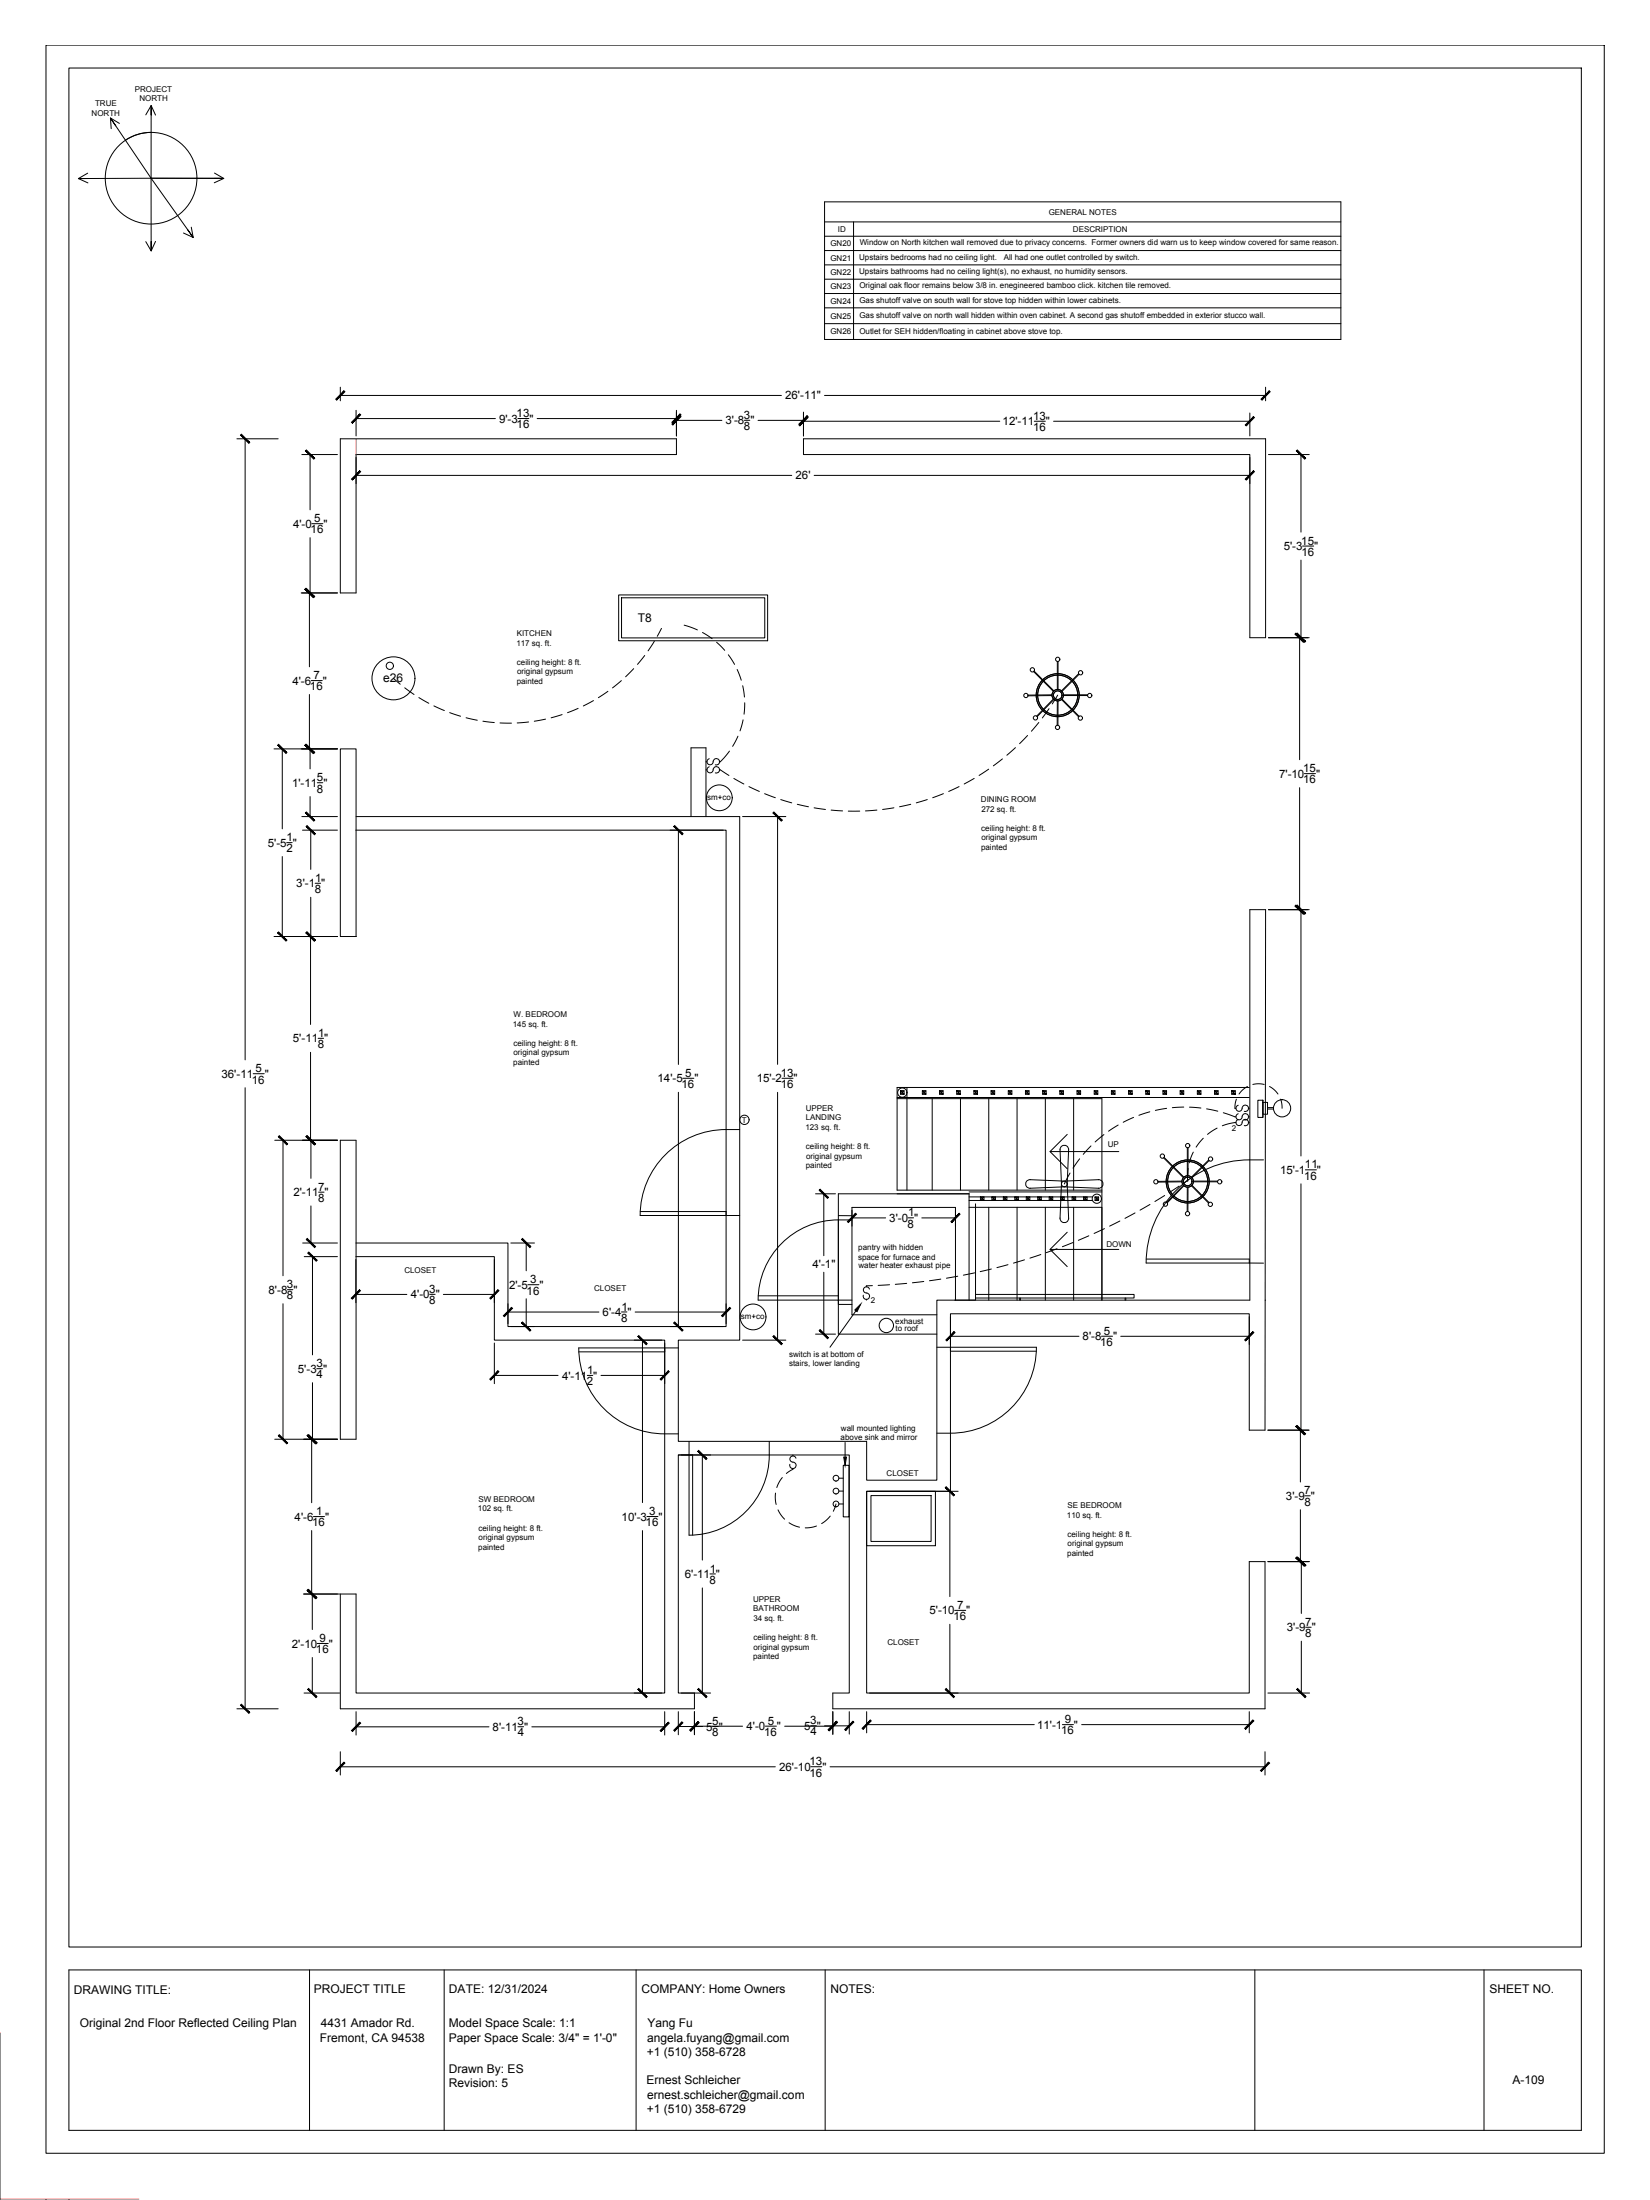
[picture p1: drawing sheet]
<svg xmlns="http://www.w3.org/2000/svg" width="914mm" height="1219mm" viewBox="0 0 914 1219" stroke-linecap="round" stroke-linejoin="round" font-family="sans-serif">
<!-- layer: A201-Floorplan-2nd-floor -->
<g fill="none" stroke="#000" stroke-width=".55">
<path d="M457 112h286v76h-286zM457 123h286M457 131h286M457 139h286M473 123v65M457 147h286M457 155h286M457 163h286M457 171h286M457 179h286M189 243h186v9h-178v77h-8zM445 243h256v110h-8v-101h-248z"/>
<path d="M343 330h82v25h-82zM344 331h80v23h-80zM363 355l-4 6M367 348l-3 5M379 346l7 3M389 351l6 3M397 356l5 4M218 376l4 3M344 377l-5 4M351 371l-4 4M357 363l-4 5M404 363l3 5"/>
<path d="M409 371l2 6M573 372l11 11M586 367v15M598 373l-10 10M598 374l-9 9M224 381l5 4M232 387l6 3M240 391l6 3M249 395l6 2M258 398l6 1M268 400h6M302 399l-6 1"/>
<path d="M312 396l-7 2M320 393l-5 2M329 388l-6 3M337 383l-5 4M412 380l1 6M412 399l-2 6M413 389l-1 7M581 393l-3 5M583 385h-13M583 385l-13 1M584 387l-9 10M584 388l-9 9"/>
<path d="M586 388v14M586 385l-3 5M588 388l10 9M589 387l9 10M589 385h14M189 415h8v104h-8zM277 401h6M293 400l-6 1M404 416l-5 6M409 408l-3 6M563 414l-5 5M569 408l-4 4"/>
<path d="M576 400l-4 5M391 427h1M391 422h1M393 425a1.7 1.7 0 0 0-1 2 1.7 1.7 0 0 0 2 1 1.7 1.7 0 0 0 1-2 1.8 1.8 0 0 1 2-1 1.8 1.8 0 0 1 2 2 1.8 1.8 0 0 1-3 1M393 420a1.7 1.7 0 0 0-1 3 1.7 1.7 0 0 0 2 1 1.7 1.7 0 0 0 1-2 1.8 1.8 0 0 1 2-2 1.8 1.8 0 0 1 2 3 1.8 1.8 0 0 1-3 1M399 427l5 3M407 431l5 3M415 436l6 3M424 440l6 2M523 440l-6 2M532 436l-6 3M540 431l-6 3"/>
<path d="M548 426l-5 4M556 421l-6 3M197 453h213v290h-34v56h104v21h39v-99h174v-217h8v289h-9v-65h-165v98h-47v112h212v-73h9v82h-239v-9h9v-132h-95v132h9v9h-196v-64h8v55h171v-195h-94v-47h-77M383 453v-39h8v39M433 443l6 2M442 446l6 1M451 448l6 1M461 449h6M470 450h6M486 449h-6M495 448l-6 1M505 446l-6 1"/>
<path d="M514 443l-6 2M197 460h205v275h-121v-46h-84M497 609h114v112v-52h-74M497 608h195M499 604h2v2l-2-2v2h2M500 604v2M501 604l-2 2M503 603v57M511 604h2v2l-2-2v2h2M512 604v2M513 604l-2 2M517 609v51"/>
<path d="M521 604h2v2l-2-2v2h2M522 604v2M523 604l-2 2M530 604h2v2l-2-2v2h2M531 604v2M532 604l-2 2M532 609v51M540 604h2v2l-2-2v2h2M541 604v2M542 604l-2 2M548 609v51M549 604h2v2l-2-2v2h2"/>
<path d="M550 604v2M551 604l-2 2M559 604h2v2l-2-2v2h2M560 604v2M561 604l-2 2M564 609v51M568 604h2v2l-2-2v2h2M569 604v2M570 604l-2 2M578 604h2v2l-2-2v2h2M579 604v2M579 609v51"/>
<path d="M580 604l-2 2M587 604h2v2l-2-2v2h2M588 604v2M589 604l-2 2M595 609v51M597 604h2v2l-2-2v2h2M598 604v2M599 604l-2 2M606 604h2v2l-2-2v2h2M607 604v2M608 604l-2 2M616 604h2v2l-2-2v2h2"/>
<path d="M617 604v2M618 604l-2 2M625 604h2v2l-2-2v2h2M626 604v2M627 604l-2 2M628 619l-6 3M635 604h2v2l-2-2v2h2M636 604v2M637 604l-2 2M637 616l-6 2M644 604h2v2l-2-2v2h2M645 604v2"/>
<path d="M646 604l-2 2M647 614l-7 1M654 604h2v2l-2-2v2h2M655 604v2M656 604l-2 2M656 614h-6M659 614h7M664 604h2v2l-2-2v2h2M665 604v2M666 604l-2 2M669 615l6 1M673 604h2v2l-2-2v2h2"/>
<path d="M674 604v2M675 604l-2 2M678 617l7 2M683 604h2v2l-2-2v2h2M684 604v2M685 604l-2 2M685 609l-1 4v1h1M686 613a1.7 1.7 0 0 0-1 2 1.7 1.7 0 0 0 2 1 1.7 1.7 0 0 0 1-2 1.8 1.8 0 0 1 3-2 1.8 1.8 0 0 1 1 3 1.8 1.8 0 0 1-2 1M686 617a1.7 1.7 0 0 0-1 2 1.7 1.7 0 0 0 2 2 1.7 1.7 0 0 0 1-3 1.8 1.8 0 0 1 3-1 1.8 1.8 0 0 1 1 2 1.8 1.8 0 0 1-2 2M691 602l-4 4M692 614h.1M692 619h.1"/>
<path d="M692 603h-195v57h114M694 601h7M700 610v9M704 602l4 4M710 609l1 5M197 632h-8v166h8M197 632v166M410 626a49 49 0 0 0-49 24 47 47 0 0 0-6 24h55M587 637l1 19-1 19M587 637a2.4 2.4 0 0 1 3-2 2.4 2.4 0 0 1 2 2M591 629l-9 9M592 637l-1 19"/>
<path d="M605 635l-5 5M612 629l-5 4M620 623l-6 4M620 638h-38l9 10M658 636v16M661 638l-2 6M667 631l-4 5M674 625l-5 4M685 622l-8 2M686 620a1.7 1.7 0 0 0-1 3 1.7 1.7 0 0 0 2 1 1.7 1.7 0 0 0 1-2 1.8 1.8 0 0 1 3-2 1.8 1.8 0 0 1 1 3 1.8 1.8 0 0 1-2 1M692 622h.1M571 654l19 1 19-1"/>
<path d="M571 659l19-1 19 1M571 654a2.4 2.4 0 0 0-3 2 2.4 2.4 0 0 0 3 3M591 656l1 19M593 650l-3 6M598 642l-3 5M609 654a2.4 2.4 0 0 1 2 2 2.4 2.4 0 0 1-2 3M645 642l11 11M645 641l11 11M653 657l-5 4M655 655h-13M656 657l-9 9M656 657l-9 10"/>
<path d="M658 658v13M658 648v7M659 654l-3 2M660 657l10 10M661 657l9 9M661 655h14M670 643l-10 9M670 643l-9 10M700 643a58 58 0 0 0-60 35l-4 10-1 12h57M355 671h47v3M465 674h7M472 676a46 46 0 0 0-46 22 44 44 0 0 0-6 22"/>
<path d="M537 661h74M537 665h68M537 663h68M541 667v54h-12M543 663h2v2l-2-2v2h2M544 663v2M545 663l-2 2M548 669v52M550 663h2v2l-2-2v2h2M551 663v2M552 663l-2 2M556 663h2v2l-2-2v2h2"/>
<path d="M557 663v2M558 663l-2 2M562 663h2v2l-2-2v2h2M563 663v2M564 669v52M564 663l-2 2M569 663h2v2l-2-2v2h2M570 663v2M571 663l-2 2M575 663h2v2l-2-2v2h2M576 663v2M577 663l-2 2"/>
<path d="M579 669v52M581 663h2v2l-2-2v2h2M582 663v2M583 663l-2 2M587 675a2.4 2.4 0 0 0 3 3 2.4 2.4 0 0 0 2-3M588 663h2v2l-2-2v2h2M589 663v2M590 663l-2 2M594 663h2v2l-2-2v2h2M595 669v52M595 663v2M596 663l-2 2"/>
<path d="M600 663h2v2l-2-2v2h2M601 663v2M602 663l-2 2M607 663h2v2l-2-2v2h2M608 663v2M609 663l-2 2M621 677l-6 3M629 672l-6 3M637 667l-5 4M645 663l-5 3M568 698l-6 2M577 695l-6 2"/>
<path d="M586 692l-6 2M591 683l-9 9M595 689l-6 2M603 685l-5 2M612 681l-6 3M620 692h-38l9 10M635 698h57v2M692 700h8M420 718h45M482 714a1.7 1.7 0 0 0-2-1 1.7 1.7 0 0 0-2 2 1.8 1.8 0 0 0 3 2 1.8 1.8 0 0 1 1 2 1.8 1.8 0 0 1-2 1 1.8 1.8 0 0 1-2-2M483 712l-3 1M493 712h-6"/>
<path d="M502 711l-6 1M512 710l-6 1M521 709l-6 1M531 707l-6 1M540 705l-6 2M541 717h87v2h-87M549 703l-6 2M559 701l-7 1M565 719v2M624 719v2M420 721h45v2h7M465 721h7"/>
<path d="M474 726l-14 21M480 720v1M530 721v-52h-58v60h47M537 721v-59h-72v77h54M701 721h.1M321 749h47v-2h-47a48 48 0 0 0 47 48h8M368 747h8M519 747h8M574 749h-47v-2h47a48 48 0 0 1-47 47h-8M382 799v7h-6M426 799a47 47 0 0 1-17 43 44 44 0 0 1-27 9v-45h2v45M468 799v9"/>
<path d="M434 819l-4 5M439 814l-3 3M439 806v1M441 808a1.7 1.7 0 0 0-2-1 1.7 1.7 0 0 0-1 2 1.7 1.7 0 0 0 2 1 1.8 1.8 0 0 1 1 3 1.8 1.8 0 0 1-2 1 1.8 1.8 0 0 1-1-3M465 819h2M467 812h3v29h-3zM430 827v7M431 837l4 5M463 833l-1 5M465 826h2M465 833h2M480 826h38v31h-38z"/>
<path d="M483 829h33v25h-33zM437 844l6 2M452 846l-6 1M460 840l-5 4"/>
<circle cx="216" cy="369" r="2"/>
<circle cx="218" cy="376" r="12"/>
<circle cx="572" cy="371" r="1.2"/>
<circle cx="586" cy="365" r="1.2"/>
<circle cx="599" cy="373" r="1.2"/>
<circle cx="569" cy="385" r="1.2"/>
<circle cx="574" cy="398" r="1.2"/>
<circle cx="586" cy="385" r="12"/>
<circle cx="586" cy="385" r="11"/>
<circle cx="586" cy="385" r="3"/>
<circle cx="586" cy="385" r="2.4"/>
<circle cx="599" cy="398" r="1.2"/>
<circle cx="604" cy="385" r="1.2"/>
<circle cx="586" cy="403" r="1.2"/>
<circle cx="399" cy="442" r="7"/>
<circle cx="500" cy="605" r="2.6"/>
<circle cx="413" cy="621" r="2.6"/>
<circle cx="658" cy="635" r="1.2"/>
<circle cx="590" cy="656" r="1.6"/>
<circle cx="641" cy="655" r="1.2"/>
<circle cx="644" cy="641" r="1.2"/>
<circle cx="658" cy="655" r="12"/>
<circle cx="658" cy="655" r="11"/>
<circle cx="658" cy="655" r="3"/>
<circle cx="658" cy="655" r="2.4"/>
<circle cx="671" cy="642" r="1.2"/>
<circle cx="676" cy="655" r="1.2"/>
<circle cx="608" cy="664" r="2.6"/>
<circle cx="646" cy="667" r="1.2"/>
<circle cx="658" cy="673" r="1.2"/>
<circle cx="671" cy="667" r="1.2"/>
<circle cx="417" cy="730" r="7"/>
<circle cx="491" cy="735" r="4"/>
<circle cx="463" cy="819" r="1.6"/>
<circle cx="463" cy="833" r="1.6"/>
<circle cx="463" cy="826" r="1.6"/>
</g>
<!-- layer: A201-Dimensions -->
<g fill="none" stroke="#000" stroke-width=".55">
<path d="M189 215v7M189 219h244M457 219h244M701 215v7M197 227v15M197 232h78M287 232h6M298 232h77M375 227v15M375 233h25M413 233h3M420 233h25"/>
<path d="M445 228v14M445 233h109M573 233h6M584 233h109M693 229v13M131 243h23M136 243v344M167 252h20M172 252v31M197 253v15M693 253v15M703 252h23"/>
<path d="M721 252v43M197 263h242M451 263h242M172 298v31M173 290h6M721 310v43M722 303h6M167 329h20M171 329v41M703 353h23M720 353v68M172 377h7"/>
<path d="M171 385v30M152 415h35M156 415v44M172 415v11M176 434h3M720 437v67M723 429h6M167 453h20M172 441v12M412 453h23M431 453v137M156 475v44"/>
<path d="M159 467h3M168 460h19M172 460v22M371 460h30M376 460v130M172 497v22M175 489h3M152 519h35M172 519v49M703 504h23M721 504v137M176 575h3"/>
<path d="M140 595h6M172 583v49M378 598h7M433 598h6M136 603v344M376 605v130M431 605v138M152 632h35M157 632v75M172 632v21M721 656v137M723 648h7"/>
<path d="M172 668v21M177 661h3M452 662h11M457 662v34M472 671v9M472 675h19M503 675h3M511 675h19M530 671v9M168 689h19M169 696h18M173 696v55"/>
<path d="M197 698v24M274 698v24M283 689h13M292 689v15M159 715h3M197 717h28M238 717h3M246 717h28M292 720v15M293 712h6M457 705v34M157 723v75"/>
<path d="M281 723v11M281 727h51M283 735h13M344 727h3M352 727h50M371 735h30M402 723v11M452 739h11M527 730v15M692 730v15M176 759h3M274 744v23"/>
<path d="M351 743h16M356 743v90M368 744v23M412 743h23M527 741h71M610 741h7M621 741h71M173 766v32M274 762h35M325 762h3M333 762h35M152 798h35"/>
<path d="M173 798v35M703 793h23M721 793v28M377 806h17M389 806v59M482 826h49M526 826v59M721 837v28M723 829h3M173 848v35M174 840h6M356 848v90"/>
<path d="M359 840h6M393 872h3M703 865h23M721 865v29M168 883h20M173 883v20M389 880v58M529 892h6M173 919v19M176 911h6M526 900v38M721 910v28"/>
<path d="M724 902h3M168 938h20M351 938h16M377 938h17M482 938h49M703 938h23M131 947h23M197 949v13M197 957h74M287 957h3M295 957h73M368 949v13"/>
<path d="M376 957h13M376 949v12M385 949v12M385 957h27M395 957h3M424 957h6M435 957h27M449 956h3M457 956h14M462 949v12M471 949v12M480 949v11"/>
<path d="M480 956h93M589 956h6M599 956h93M692 949v11M189 971v13M189 979h241M449 979h6M460 979h241M701 971v13"/>
</g>
<g fill="#000" stroke="#000" stroke-width=".55">
<path d="M191 217l-4 5 4-5zM186 221l5-4-4 5z"/>
<path d="M199 229l-4 5 5-4zM199 229l-4 5z"/>
<path d="M377 229l-5 5h1zM377 229v1l-4 4z"/>
<path d="M377 230l-4 5 4-4zM377 230l-4 5h-1z"/>
<path d="M443 235l4-5zM447 230l1 1-5 4z"/>
<path d="M447 231l-4 5 5-5zM447 231l-4 5v-1z"/>
<path d="M690 235l1 1 4-5zM695 231l-4 5z"/>
<path d="M699 221v1l4-5zM703 217h1l-5 5z"/>
<path d="M133 241l5 5v-1zM134 241l4 4-5-4z"/>
<path d="M169 250l5 4zM169 250l1-1 4 5z"/>
<path d="M718 250l5 4h1zM718 250l1-1 5 5z"/>
<path d="M199 261l-4 5 5-5zM195 265l4-4-4 5z"/>
<path d="M690 265l1 1 4-5zM695 261l-4 5z"/>
<path d="M170 326l-1 1 5 4zM169 327l5 4z"/>
<path d="M169 327l5 4zM169 326l5 5-5-4z"/>
<path d="M719 351h-1l6 4zM718 351l6 4-1 1z"/>
<path d="M718 351l4 5 1-1zM718 351l5 4z"/>
<path d="M154 413l4 5 1-1zM154 413v-1l5 5z"/>
<path d="M169 412v1l5 4zM169 413l5 4v1z"/>
<path d="M169 413l5 5v-1zM169 413l1-1 4 5z"/>
<path d="M169 450l5 5-4-5zM169 450l5 5z"/>
<path d="M428 450l5 5zM428 450h1l4 5z"/>
<path d="M170 458l4 5 1-1zM170 458l5 4z"/>
<path d="M373 458l5 5v-1zM373 458h1l4 4z"/>
<path d="M154 516v1l5 4zM154 517l5 4-1 1z"/>
<path d="M170 516v1l5 4zM170 517l5 4-1 1z"/>
<path d="M718 502l5 4-5-4zM718 502l5 4-1 1z"/>
<path d="M718 502l5 5v-1zM718 502h1l4 4z"/>
<path d="M170 517l4 5 1-1zM170 517v-1l5 5z"/>
<path d="M154 630l5 4zM154 630l1-1 4 5z"/>
<path d="M170 629v1l5 4zM170 630l5 4h-1z"/>
<path d="M170 630l4 4h1zM170 630v-1l5 5z"/>
<path d="M454 660l5 4zM454 660v-1l5 5z"/>
<path d="M474 672l-4 5 5-4zM470 677l4-5-4 5z"/>
<path d="M527 677l5-5zM532 672v1l-5 4z"/>
<path d="M170 686v1l5 4zM170 687l5 4h-1z"/>
<path d="M171 694l4 5 1-1zM171 694l5 4z"/>
<path d="M289 687l5 4zM289 687l1-1 4 5z"/>
<path d="M199 715l-4 5 5-5zM195 719l4-4-4 5z"/>
<path d="M271 719l1 1 4-5zM276 715l-4 5z"/>
<path d="M284 725l-5 5 5-5zM279 729l5-4-5 5z"/>
<path d="M290 733h-1l5 4zM289 733l5 4v1z"/>
<path d="M374 733h-1l5 4zM373 733l5 4v1z"/>
<path d="M400 729v1l4-5zM404 725h1l-5 5z"/>
<path d="M454 737l5 4zM454 737l5 4v1z"/>
<path d="M529 738l-4 5 4-4zM529 738l-4 5h-1z"/>
<path d="M354 741l4 4h1zM354 741v-1l5 5z"/>
<path d="M429 740l-1 1 5 4zM428 741l5 4z"/>
<path d="M690 743l4-5zM694 738l1 1-5 4z"/>
<path d="M276 760l-4 5 4-5zM276 760l-4 5-1-1z"/>
<path d="M366 764v1l4-5zM370 760h1l-5 5z"/>
<path d="M154 796l5 4-4-5zM154 796l5 4z"/>
<path d="M171 796l5 4-5-5zM171 796l5 4h-1z"/>
<path d="M718 791l5 4-4-5zM718 791l5 4z"/>
<path d="M718 791l5 4zM718 791l1-1 4 5z"/>
<path d="M170 796l5 4zM170 796l1-1 4 5z"/>
<path d="M387 804l4 5 1-1zM387 804l5 4-5-4z"/>
<path d="M524 824l4 5 1-1zM524 824l5 4-5-4z"/>
<path d="M719 863h-1l5 4zM718 863l5 4v1z"/>
<path d="M719 863l4 5 1-1zM719 863l5 4z"/>
<path d="M171 881h-1l5 4zM170 881l5 4v1z"/>
<path d="M171 881l4 5 1-1zM171 881l5 4z"/>
<path d="M171 936l5 4zM171 936l5 4-1 1z"/>
<path d="M354 936l5 4zM354 936l5 4-1 1z"/>
<path d="M387 936l5 4zM387 936l5 4-1 1z"/>
<path d="M524 936l5 4zM524 936l5 4-1 1z"/>
<path d="M719 936l5 4zM719 936l5 4-1 1z"/>
<path d="M134 944l-1 1 5 4zM133 945l5 4v1z"/>
<path d="M199 954l-4 6 5-5zM199 954l-4 6v-1z"/>
<path d="M366 959v1l4-6zM370 954l1 1-5 5z"/>
<path d="M378 954l-4 5 4-4zM378 954l-4 5h-1z"/>
<path d="M382 959h1l4-5zM387 954v1l-4 4z"/>
<path d="M387 954l-4 5 4-4zM387 954l-4 5h-1z"/>
<path d="M459 959l5-5zM464 954v1l-5 4z"/>
<path d="M464 954l-5 5 5-5zM464 954l-5 5v-1z"/>
<path d="M468 958l1 1 4-5zM473 954l-4 5z"/>
<path d="M482 953l-4 5 5-4zM482 953l-4 5z"/>
<path d="M694 953l-4 5zM694 953l1 1-5 4z"/>
<path d="M191 977l-4 5 4-5zM191 977l-4 5-1-1z"/>
<path d="M699 981v1l4-5zM703 977h1l-5 5z"/>
</g>
<!-- layer: 00-page-edge -->
<g fill="none" stroke="#000" stroke-width=".55">
<path d="M25 25h864v1168h-864zM38 38h838v1041h-838zM64 70l-3-5 23 34h39M66 68l-5-3 1 6M81 64l3-5 2 5M84 73l-8 1-6 4M84 64v-5v40M49 96l-6 3 6 2M84 99l23 33-3-5M84 99h-41h6M84 99v40v-5M84 99h40h-5"/>
<path d="M119 96l5 3-5 2M86 134l-2 5-3-5M106 126l1 6-5-3M399 442h.1M417 730h.1"/>
<circle cx="84" cy="99" r="25"/>
</g>
<!-- layer: A201-Floorplan-2nd-floor -->
<path d="M474 726l3-3-2 4zM468 808h1l-1 4z" fill="#000" stroke="#000" stroke-width=".55"/>
<!-- layer: A-101-Floorplan-1st-floor -->
<g fill="none" stroke="#000" stroke-width=".55">
<path d="M697 610h3v9h-3zM700 611h2v6h-2zM702 614h4M702 615h4"/>
<circle cx="711" cy="614" r="5"/>
</g>
<!-- layer: 0 -->
<path d="M197 243v9M0 1127v92M0 1219h77M25 1219h.1M38 1219h.1" fill="none" stroke="#f00" stroke-width=".55"/>
<!-- layer: Title Block -->
<path d="M38 1092h838v89h-838zM172 1092v89M246 1092v89M353 1092v89M457 1092v89M695 1092v89M822 1092v89" fill="none" stroke="#000" stroke-width=".55"/>
<g font-size="6.7">
<text x="353" y="345">T8</text>
<text x="212" y="378">e26</text>
<text x="41" y="1105">DRAWING TITLE:</text>
<text x="174" y="1105">PROJECT TITLE</text>
<text x="249" y="1104">DATE: 12/31/2024</text>
<text x="355" y="1105">COMPANY: Home Owners</text>
<text x="460" y="1104">NOTES:</text>
<text x="825" y="1104">SHEET NO.</text>
<text x="44" y="1124">Original 2nd Floor Reflected Ceiling Plan</text>
<text x="178" y="1124">4431 Amador Rd.</text>
<text x="249" y="1123">Model Space Scale: 1:1</text>
<text x="359" y="1124">Yang Fu</text>
<text x="177" y="1132">Fremont, CA 94538</text>
<text x="249" y="1131">Paper Space Scale: 3/4&quot; = 1'-0&quot;</text>
<text x="359" y="1132">angela.fuyang@gmail.com</text>
<text x="358" y="1140">+1 (510) 358-6728</text>
<text x="249" y="1149">Drawn By: ES</text>
<text x="249" y="1157">Revision: 5</text>
<text x="358" y="1155">Ernest Schleicher</text>
<text x="838" y="1155">A-109</text>
<text x="359" y="1163">ernest.schleicher@gmail.com</text>
<text x="358" y="1171">+1 (510) 358-6729</text>
</g>
<g font-size="6.4">
<text x="435" y="221">26'-11&quot;</text>
<text x="286" y="231">13</text>
<text x="412" y="232">3</text>
<text x="572" y="233">13</text>
<text x="277" y="234">9'-3</text>
<text x="286" y="237">16</text>
<text x="293" y="234">&quot;</text>
<text x="402" y="235">3'-8 &quot;</text>
<text x="412" y="238">8</text>
<text x="556" y="236">12'-11</text>
<text x="572" y="239">16</text>
<text x="580" y="236">&quot;</text>
<text x="441" y="266">26'</text>
<text x="162" y="293">4'-0</text>
<text x="174" y="289">5</text>
<text x="179" y="293">&quot;</text>
<text x="172" y="296">16</text>
<text x="711" y="305">5'-3</text>
<text x="721" y="302">15</text>
<text x="728" y="305">&quot;</text>
<text x="721" y="308">16</text>
<text x="174" y="376">7</text>
<text x="162" y="379">4'-6</text>
<text x="172" y="383">16</text>
<text x="179" y="379">&quot;</text>
<text x="709" y="431">7'-10</text>
<text x="722" y="428">15</text>
<text x="729" y="431">&quot;</text>
<text x="162" y="436">1'-11 &quot;</text>
<text x="176" y="433">5</text>
<text x="722" y="434">16</text>
<text x="176" y="439">8</text>
<text x="159" y="466">1</text>
<text x="148" y="469">5'-5 &quot;</text>
<text x="159" y="472">2</text>
<text x="164" y="492">3'-1 &quot;</text>
<text x="175" y="489">1</text>
<text x="174" y="495">8</text>
<text x="176" y="575">1</text>
<text x="162" y="578">5'-11 &quot;</text>
<text x="176" y="581">8</text>
<text x="123" y="597">36'-11</text>
<text x="142" y="594">5</text>
<text x="147" y="597">&quot;</text>
<text x="364" y="600">14'-5</text>
<text x="380" y="597">5</text>
<text x="385" y="600">&quot;</text>
<text x="419" y="600">15'-2</text>
<text x="433" y="597">13</text>
<text x="440" y="600">&quot;</text>
<text x="140" y="600">16</text>
<text x="378" y="603">16</text>
<text x="433" y="603">16</text>
<text x="723" y="648">11</text>
<text x="709" y="651">15'-1</text>
<text x="723" y="654">16</text>
<text x="730" y="651">&quot;</text>
<text x="176" y="660">7</text>
<text x="163" y="663">2'-11 &quot;</text>
<text x="176" y="666">8</text>
<text x="493" y="677">3'-0 &quot;</text>
<text x="503" y="674">1</text>
<text x="503" y="680">8</text>
<text x="450" y="703">4'-1&quot;</text>
<text x="159" y="714">3</text>
<text x="294" y="711">3</text>
<text x="149" y="717">8'-8 &quot;</text>
<text x="228" y="720">4'-0 &quot;</text>
<text x="238" y="717">3</text>
<text x="282" y="714">2'-5</text>
<text x="292" y="717">16</text>
<text x="299" y="714">&quot;</text>
<text x="159" y="720">8</text>
<text x="238" y="723">8</text>
<text x="334" y="729">6'-4 &quot;</text>
<text x="344" y="726">1</text>
<text x="344" y="732">8</text>
<text x="600" y="743">8'-8</text>
<text x="612" y="740">5</text>
<text x="617" y="743">&quot;</text>
<text x="610" y="746">16</text>
<text x="165" y="761">5'-3 &quot;</text>
<text x="175" y="758">3</text>
<text x="325" y="761">1</text>
<text x="175" y="764">4</text>
<text x="311" y="765">4'-11 &quot;</text>
<text x="325" y="768">2</text>
<text x="713" y="831">3'-9 &quot;</text>
<text x="723" y="828">7</text>
<text x="175" y="840">1</text>
<text x="360" y="840">3</text>
<text x="723" y="834">8</text>
<text x="163" y="843">4'-6</text>
<text x="173" y="846">16</text>
<text x="180" y="843">&quot;</text>
<text x="345" y="843">10'-3</text>
<text x="358" y="846">16</text>
<text x="365" y="843">&quot;</text>
<text x="379" y="875">6'-11 &quot;</text>
<text x="393" y="871">1</text>
<text x="393" y="878">8</text>
<text x="530" y="892">7</text>
<text x="515" y="895">5'-10</text>
<text x="528" y="898">16</text>
<text x="535" y="895">&quot;</text>
<text x="713" y="904">3'-9 &quot;</text>
<text x="723" y="901">7</text>
<text x="177" y="910">9</text>
<text x="723" y="907">8</text>
<text x="162" y="913">2'-10</text>
<text x="175" y="916">16</text>
<text x="182" y="913">&quot;</text>
<text x="273" y="959">8'-11 &quot;</text>
<text x="287" y="956">3</text>
<text x="391" y="959">5 &quot;</text>
<text x="395" y="956">5</text>
<text x="414" y="959">4'-0</text>
<text x="425" y="956">5</text>
<text x="431" y="959">&quot;</text>
<text x="446" y="959">5 &quot;</text>
<text x="449" y="956">3</text>
<text x="575" y="958">11'-1</text>
<text x="590" y="955">9</text>
<text x="595" y="958">&quot;</text>
<text x="287" y="962">4</text>
<text x="395" y="962">8</text>
<text x="423" y="962">16</text>
<text x="449" y="962">4</text>
<text x="588" y="961">16</text>
<text x="432" y="981">26'-10</text>
<text x="449" y="978">13</text>
<text x="456" y="981">&quot;</text>
<text x="449" y="985">16</text>
</g>
<g font-size="4.4">
<text x="75" y="51">PROJECT</text>
<text x="53" y="59">TRUE</text>
<text x="77" y="56">NORTH</text>
<text x="51" y="64">NORTH</text>
<text x="581" y="119">GENERAL NOTES</text>
<text x="464" y="129">ID</text>
<text x="595" y="129">DESCRIPTION</text>
<text x="460" y="136">GN20</text>
<text x="476" y="136">Window on North kitchen wall removed due to privacy concerns. Former owners did warn us to keep window covered for same reason.</text>
<text x="476" y="144">Upstairs bedrooms had no ceiling light.</text>
<text x="556" y="144">All had one outlet controlled by switch.</text>
<text x="460" y="144">GN21</text>
<text x="460" y="152">GN22</text>
<text x="476" y="152">Upstairs bathrooms had no ceiling light(s), no exhaust, no humidity sensors.</text>
<text x="460" y="160">GN23</text>
<text x="476" y="160">Original oak floor remains below 3/8 in. enegineered bamboo click. kitchen tile removed.</text>
<text x="476" y="168">Gas shutoff valve on south wall for stove top hidden within lower cabinets.</text>
<text x="460" y="168">GN24</text>
<text x="460" y="177">GN25</text>
<text x="476" y="176">Gas shutoff valve on north wall hidden within oven cabinet. A second gas shutoff embedded in exterior stucco wall.</text>
<text x="460" y="185">GN26</text>
<text x="476" y="185">Outlet for SEH hidden/floating in cabinet above stove top.</text>
<text x="286" y="352">KITCHEN</text>
<text x="286" y="358">117 sq. ft.</text>
<text x="286" y="368">ceiling height: 8 ft.</text>
<text x="287" y="374">original gypsum</text>
<text x="286" y="379">painted</text>
<text x="392" y="443">sm+co</text>
<text x="544" y="444">DINING ROOM</text>
<text x="544" y="450">272 sq. ft.</text>
<text x="544" y="460">ceiling height: 8 ft.</text>
<text x="544" y="466">original gypsum</text>
<text x="544" y="471">painted</text>
<text x="285" y="564">W. BEDROOM</text>
<text x="284" y="569">145 sq. ft.</text>
<text x="285" y="580">ceiling height: 8 ft.</text>
<text x="285" y="585">original gypsum</text>
<text x="284" y="590">painted</text>
<text x="446" y="616">UPPER</text>
<text x="411" y="622">T</text>
<text x="447" y="621">LANDING</text>
<text x="446" y="626">123 sq. ft.</text>
<text x="683" y="627">2</text>
<text x="614" y="636">UP</text>
<text x="447" y="637">ceiling height: 8 ft.</text>
<text x="447" y="647">painted</text>
<text x="447" y="642">original gypsum</text>
<text x="476" y="693">pantry with hidden</text>
<text x="613" y="691">DOWN</text>
<text x="476" y="698">space for furnace and</text>
<text x="224" y="705">CLOSET</text>
<text x="476" y="703">water heater exhaust pipe</text>
<text x="329" y="716">CLOSET</text>
<text x="483" y="722">2</text>
<text x="411" y="731">sm+co</text>
<text x="496" y="734">exhaust</text>
<text x="496" y="738">to roof</text>
<text x="437" y="752">switch is at bottom of</text>
<text x="437" y="757">stairs, lower landing</text>
<text x="466" y="793">wall mounted lighting</text>
<text x="466" y="798">above sink and mirror</text>
<text x="491" y="818">CLOSET</text>
<text x="265" y="832">SW BEDROOM</text>
<text x="265" y="838">102 sq. ft.</text>
<text x="592" y="836">SE BEDROOM</text>
<text x="591" y="841">110 sq. ft.</text>
<text x="265" y="848">ceiling height: 8 ft.</text>
<text x="592" y="852">ceiling height: 8 ft.</text>
<text x="265" y="853">original gypsum</text>
<text x="592" y="857">original gypsum</text>
<text x="265" y="859">painted</text>
<text x="591" y="862">painted</text>
<text x="417" y="888">UPPER</text>
<text x="417" y="893">BATHROOM</text>
<text x="418" y="898">34 sq. ft.</text>
<text x="418" y="909">ceiling height: 8 ft.</text>
<text x="492" y="912">CLOSET</text>
<text x="418" y="914">original gypsum</text>
<text x="417" y="919">painted</text>
</g>
</svg>
